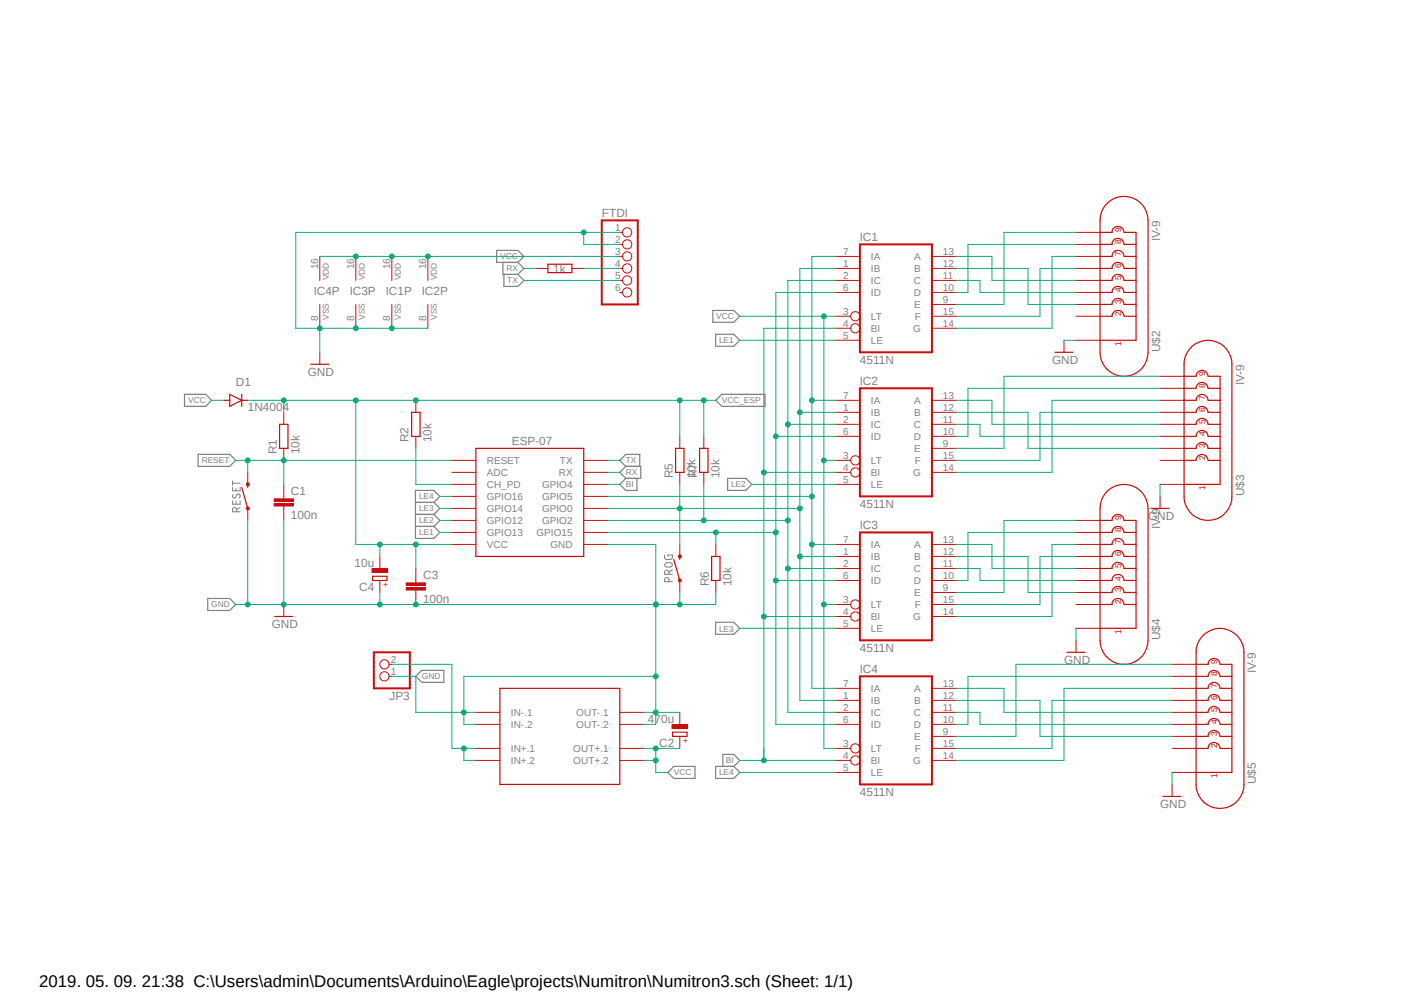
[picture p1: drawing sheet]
<svg xmlns="http://www.w3.org/2000/svg" width="297mm" height="210mm" viewBox="0 0 297 210" stroke-linecap="round" stroke-linejoin="round" font-family="sans-serif">
<path d="M38.8 41.4l227.6 130.2M266.4 41.4l-227.6 130.2" fill="none" stroke="#fff" stroke-width=".21"/>
<g fill="none" stroke="#808080" stroke-width=".21">
<path d="M49.2 101.7v.9M49.2 103.1v.7h1.6v-.7M49.2 105.9v.7h1.6v-.7M49.2 102.2h1.6M49.3 104.6l-.1 .6a.38 .38 0 0 0 .7 0l.2-.6a.37 .37 0 0 1 .4-.1 .37 .37 0 0 1 .3 .4l-.2 .5M49.9 103.3v.5M49.9 106.1v.5M50.1 108.2l-.1-.6a.46 .46 0 0 0-.5-.2 .46 .46 0 0 0-.3 .4v.4h1.6M50.8 107.4l-.7 .3M140.6 117.4v.7l.4 .2 1-.1 .2-.3v-.5h-.9v.3M140.7 119.3l.4-.3h.7a.47 .47 0 0 1 .4 .5 .47 .47 0 0 1-.4 .4h-.7a.47 .47 0 0 1-.4-.6zM141.5 123v-.4a.47 .47 0 0 0-.4-.5 .47 .47 0 0 0-.5 .5v.4h1.6"/>
<path d="M141.5 121.5v-.5a.47 .47 0 0 0-.4-.4 .47 .47 0 0 0-.5 .4v.5h1.6M142.2 120.6l-.7 .3"/>
</g>
<g fill="none" stroke="#808080" stroke-width=".25">
<path d="M105.1 53h4.5l1.2 1.2-1.2 1.3h-4.5zM106.4 55.5v2.5h3.2M106.6 58v2.6h3l1.2-1.3-1.2-1.3M109.6 55.5l1.2 1.3-1.2 1.2M150.8 65.7h4.4l1.3 1.2-1.3 1.3h-4.4zM151.4 70.7h3.8l1.3 1.3-1.3 1.2h-3.8zM39 83.4h4.5l1.3 1.3-1.3 1.2h-4.5zM41.9 96.1h6.7l1.3 1.3-1.3 1.2h-6.7zM132.4 98.6l-1.3-1.2 1.3-1.3h2.9v2.5M132.4 98.6h3.2v2.6h-3.2M132.4 98.6l-1.3 1.3 1.3 1.3M151.4 84.7l1.3-1.3h9.1v2.5h-9.1z"/>
<path d="M87.9 111.3h3.9M87.9 108.8h3.9M87.9 106.3h3.9M91.8 106.3l1.2-1.3-1.2-1.3h-3.9v10.2h3.9l1.2-1.3-1.2-1.3M91.8 108.8l1.2 1.3-1.2 1.2M91.8 106.3l1.2 1.2-1.2 1.3M132.4 101.2l-1.3 1.2 1.3 1.3h2.3v-2.5M153.9 101.2h3.9l1.2 1.2-1.2 1.3h-3.9zM43.9 126.6h4.7l1.3 1.2-1.3 1.3h-4.7zM151.4 131.6h3.8l1.3 1.3-1.3 1.3h-3.8zM88 143l1.2-1.2h4.7v2.5h-4.7zM142.5 162.1h4.5v2.5h-4.5l-1.2-1.2z"/>
<path d="M151.4 162.1h3.8l1.3 1.3-1.3 1.2h-3.8zM152.9 162.1v-2.5h2.3l1.3 1.2-1.3 1.3"/>
</g>
<path d="M181.9 51.7h15.2v22.8h-15.2zM181.9 82.1h15.2v22.9h-15.2zM181.9 112.6h15.2v22.8h-15.2zM79.1 138h7.6v7.6h-7.6zM181.9 143h15.2v22.9h-15.2z" fill="none" stroke="#c90d0c" stroke-width=".42"/>
<g fill="none" stroke="#c90d0c" stroke-width=".21">
<path d="M176.8 56.8h5.1M176.8 59.3h5.1M176.8 54.2h5.1M197.1 56.8h5.1M197.1 59.3h5.1M197.1 54.2h5.1M227.6 56.8h5.1M227.6 59.3h5.1M227.6 54.2h5.1M227.6 51.7h5.1M227.6 49.1h5.1M176.8 66.9h3.1"/>
<path d="M176.8 69.4h3.1M176.8 72h5.1M176.8 61.8h5.1M197.1 66.9h5.1M197.1 69.4h5.1M197.1 61.8h5.1M197.1 64.4h5.1M225.1 72v2.5M227.6 66.9h5.1M227.6 72h5.1M227.6 61.8h5.1M227.6 64.4h5.1"/>
<path d="M245.4 79.6h5.1M60 87.2v2.5M60 94.8v2.6M88 84.7v2.5M88 92.3v2.5M95.6 97.4h5.1M95.6 99.9h5.1M123.5 97.4h5.1M123.5 99.9h5.1M176.8 87.2h5.1M176.8 89.7h5.1M176.8 97.4h3.1"/>
<path d="M176.8 99.9h3.1M176.8 92.3h5.1M176.8 84.7h5.1M197.1 87.2h5.1M197.1 89.7h5.1M197.1 97.4h5.1M197.1 99.9h5.1M197.1 92.3h5.1M197.1 84.7h5.1M197.1 94.8h5.1M245.4 87.2h5.1M245.4 89.7h5.1"/>
<path d="M245.4 97.4h5.1M245.4 92.3h5.1M245.4 84.7h5.1M245.4 94.8h5.1M245.4 82.1h5.1M60 105v.5M60 107v.5M95.6 102.4h5.1M95.6 115.1h5.1M95.6 112.6h5.1M95.6 110.1h5.1M95.6 105h5.1"/>
<path d="M95.6 107.5h5.1M123.5 102.4h5.1M123.5 115.1h5.1M123.5 112.6h5.1M123.5 110.1h5.1M123.5 105h5.1M123.5 107.5h5.1M176.8 102.4h5.1M176.8 117.7h5.1M176.8 115.1h5.1M197.1 117.7h5.1M197.1 115.1h5.1"/>
<path d="M227.6 117.7h5.1M227.6 115.1h5.1M227.6 112.6h5.1M227.6 110.1h5.1M245.4 102.4h5.1M245.4 105v2.5M176.8 120.2h5.1M176.8 127.8h3.1M176.8 130.4h3.1M176.8 132.9h5.1M176.8 122.8h5.1M197.1 120.2h5.1"/>
<path d="M197.1 127.8h5.1M197.1 130.4h5.1M197.1 122.8h5.1M197.1 125.3h5.1M227.6 120.2h5.1M227.6 127.8h5.1M227.6 132.9h5.1M227.6 122.8h5.1M227.6 125.3h5.1M227.6 135.4v2.6M82.3 143h.6M82.3 140.5h.6"/>
<path d="M100.7 150.7h5M100.7 158.3h5M100.7 153.2h5M131.1 150.7h5.1M131.1 158.3h5.1M131.1 153.2h5.1M176.8 148.1h5.1M176.8 150.7h5.1M176.8 158.3h3.1M176.8 153.2h5.1M176.8 145.6h5.1M197.1 148.1h5.1"/>
<path d="M197.1 150.7h5.1M197.1 158.3h5.1M197.1 153.2h5.1M197.1 145.6h5.1M197.1 155.7h5.1M247.9 148.1h5.1M247.9 150.7h5.1M247.9 158.3h5.1M247.9 153.2h5.1M247.9 145.6h5.1M247.9 155.7h5.1M247.9 143h5.1"/>
<path d="M247.9 140.5h5.1M100.7 160.8h5M131.1 160.8h5.1M176.8 160.8h3.1M176.8 163.4h5.1M197.1 160.8h5.1M247.9 163.4h5.1M247.9 165.9v2.5"/>
<circle cx="180.9" cy="66.9" r=".98"/>
<circle cx="180.9" cy="69.4" r=".98"/>
<circle cx="180.9" cy="99.9" r=".98"/>
<circle cx="180.9" cy="97.4" r=".98"/>
<circle cx="180.9" cy="127.8" r=".98"/>
<circle cx="180.9" cy="130.4" r=".98"/>
<circle cx="81.3" cy="143" r=".98"/>
<circle cx="81.3" cy="140.5" r=".98"/>
<circle cx="180.9" cy="158.3" r=".98"/>
<circle cx="180.9" cy="160.8" r=".98"/>
</g>
<g fill="none" stroke="#c90d0c" stroke-width=".25">
<path d="M232.7 49.1h2.5a1.27 1.27 0 0 1 1.3-1.2 1.27 1.27 0 0 1 1.3 1.2h2.5v22.9h-7.6M232.7 51.7h2.5a1.27 1.27 0 0 1 1.3-1.3 1.27 1.27 0 0 1 1.3 1.3h2.5M232.7 54.2h2.5a1.27 1.27 0 0 1 1.3-1.2 1.27 1.27 0 0 1 1.3 1.2h2.5M232.7 56.8h2.5a1.27 1.27 0 0 1 1.3-1.3 1.27 1.27 0 0 1 1.3 1.3h2.5M232.7 59.3h2.5a1.27 1.27 0 0 1 1.3-1.3 1.27 1.27 0 0 1 1.3 1.3h2.5M234.5 42.7a5.1 5.1 0 0 1 5.4-.7 5.1 5.1 0 0 1 3 4.6v27.9a5.1 5.1 0 0 1-5.1 5.1 5.1 5.1 0 0 1-5.1-5.1v-27.9a5 5 0 0 1 1.8-3.9zM223.2 74.5h3.8M232.7 61.8h2.5a1.27 1.27 0 0 1 1.3-1.2 1.27 1.27 0 0 1 1.3 1.2h2.5M232.7 64.4h2.5a1.27 1.27 0 0 1 1.3-1.3 1.27 1.27 0 0 1 1.3 1.3h2.5M232.7 66.9h2.5a1.27 1.27 0 0 1 1.3-1.2 1.27 1.27 0 0 1 1.3 1.2h2.5M250.5 79.6h2.5a1.27 1.27 0 0 1 1.3-1.3 1.27 1.27 0 0 1 1.3 1.3h2.5v22.8h-7.6M252.3 73.2a5.1 5.1 0 0 1 5.4-.7 5.1 5.1 0 0 1 2.9 4.5v28a5.1 5.1 0 0 1-5.1 5.1 5.1 5.1 0 0 1-5-5.1v-28a5.1 5.1 0 0 1 1.8-3.8z"/>
<path d="M59.1 89.7h1.8v5.1h-1.8zM87.1 87.2h1.8v5.1h-1.8zM100.7 94.8h22.8v22.9h-22.8zM250.5 82.1h2.5a1.27 1.27 0 0 1 1.3-1.2 1.27 1.27 0 0 1 1.3 1.2h2.5M250.5 84.7h2.5a1.27 1.27 0 0 1 1.3-1.3 1.27 1.27 0 0 1 1.3 1.3h2.5M250.5 87.2h2.5a1.27 1.27 0 0 1 1.3-1.3 1.27 1.27 0 0 1 1.3 1.3h2.5M250.5 89.7h2.5a1.27 1.27 0 0 1 1.3-1.2 1.27 1.27 0 0 1 1.3 1.2h2.5M250.5 92.3h2.5a1.27 1.27 0 0 1 1.3-1.3 1.27 1.27 0 0 1 1.3 1.3h2.5M250.5 94.8h2.5a1.27 1.27 0 0 1 1.3-1.2 1.27 1.27 0 0 1 1.3 1.2h2.5M250.5 97.4h2.5a1.27 1.27 0 0 1 1.3-1.3 1.27 1.27 0 0 1 1.3 1.3h2.5M232.7 110.1h2.5a1.27 1.27 0 0 1 1.3-1.3 1.27 1.27 0 0 1 1.3 1.3h2.5v22.8h-7.6M232.7 112.6h2.5a1.27 1.27 0 0 1 1.3-1.3 1.27 1.27 0 0 1 1.3 1.3h2.5"/>
<path d="M232.7 115.1h2.5a1.27 1.27 0 0 1 1.3-1.2 1.27 1.27 0 0 1 1.3 1.2h2.5M232.7 117.7h2.5a1.27 1.27 0 0 1 1.3-1.3 1.27 1.27 0 0 1 1.3 1.3h2.5M234.5 103.6a5.1 5.1 0 0 1 5.4-.7 5.1 5.1 0 0 1 3 4.6v27.9a5.1 5.1 0 0 1-5.1 5.1 5.1 5.1 0 0 1-5.1-5.1v-27.9a5 5 0 0 1 1.8-3.9zM243.5 107.5h3.8M225.7 138h3.8M232.7 120.2h2.5a1.27 1.27 0 0 1 1.3-1.2 1.27 1.27 0 0 1 1.3 1.2h2.5M232.7 122.8h2.5a1.27 1.27 0 0 1 1.3-1.3 1.27 1.27 0 0 1 1.3 1.3h2.5M232.7 125.3h2.5a1.27 1.27 0 0 1 1.3-1.3 1.27 1.27 0 0 1 1.3 1.3h2.5M232.7 127.8h2.5a1.27 1.27 0 0 1 1.3-1.2 1.27 1.27 0 0 1 1.3 1.2h2.5M254.8 134.1a5.1 5.1 0 0 1 5.4-.7 5.1 5.1 0 0 1 2.9 4.6v27.9a5.1 5.1 0 0 1-5 5.1 5.1 5.1 0 0 1-5.1-5.1v-27.9a5 5 0 0 1 1.8-3.9zM105.7 145.6h25.4v20.3h-25.4zM253 140.5h2.6a1.27 1.27 0 0 1 1.2-1.3 1.27 1.27 0 0 1 1.3 1.3h2.5v22.9h-7.6"/>
<path d="M253 143h2.6a1.27 1.27 0 0 1 1.2-1.2 1.27 1.27 0 0 1 1.3 1.2h2.5M253 145.6h2.6a1.27 1.27 0 0 1 1.2-1.3 1.27 1.27 0 0 1 1.3 1.3h2.5M253 148.1h2.6a1.27 1.27 0 0 1 1.2-1.2 1.27 1.27 0 0 1 1.3 1.2h2.5M253 150.7h2.6a1.27 1.27 0 0 1 1.2-1.3 1.27 1.27 0 0 1 1.3 1.3h2.5M253 153.2h2.6a1.27 1.27 0 0 1 1.2-1.3 1.27 1.27 0 0 1 1.3 1.3h2.5M253 155.7h2.6a1.27 1.27 0 0 1 1.2-1.2 1.27 1.27 0 0 1 1.3 1.2h2.5M253 158.3h2.6a1.27 1.27 0 0 1 1.2-1.3 1.27 1.27 0 0 1 1.3 1.3h2.5M246 168.4h3.9"/>
</g>
<path d="M58 106.5h4.1v.5h-4.1z" fill-rule="evenodd" fill="#c90d0c"/>
<path d="M58 106.5h4.1v.5h-4.1z" fill="none" stroke="#c90d0c" stroke-width=".21"/>
<path d="M58 105.5h4.1v.5h-4.1z" fill-rule="evenodd" fill="#c90d0c"/>
<path d="M58 105.5h4.1v.5h-4.1zM60 102.4v2.6M60 107.5v2.6" fill="none" stroke="#c90d0c" stroke-width=".21"/>
<path d="M51.1 103.1l1.3 4.4M52.4 102.4v.7" fill="none" stroke="#c90d0c" stroke-width=".25"/>
<path d="M52.2 107.3h.5v.4l-.3 .2-.2-.2-.1-.2z" fill-rule="evenodd" fill="#c90d0c"/>
<path d="M52.2 107.3h.5v.4l-.3 .2-.2-.2-.1-.2z" fill="none" stroke="#c90d0c" stroke-width=".21"/>
<path d="M52.2 102.2h.5v.5l-.3 .1-.2-.1-.1-.3z" fill-rule="evenodd" fill="#c90d0c"/>
<g fill="none" stroke="#c90d0c" stroke-width=".21">
<path d="M113.4 56.8h2.5M121 56.8h2.5M131.1 49.1h.6M131.1 51.7h.6M131.1 54.2h.6M131.1 56.8h.6M131.1 59.3h.6M67.6 74.5v2.5M131.1 61.8h.6M52.4 99.9v2.5M143.8 92.3v2.5M143.8 99.9v2.5"/>
<path d="M52.2 102.2h.5v.5l-.3 .1-.2-.1-.1-.3zM52.4 107.5v2.6"/>
<circle cx="132.7" cy="59.3" r=".98"/>
<circle cx="132.7" cy="54.2" r=".98"/>
<circle cx="132.7" cy="51.7" r=".98"/>
<circle cx="132.7" cy="49.1" r=".98"/>
<circle cx="132.7" cy="56.8" r=".98"/>
<circle cx="132.7" cy="61.8" r=".98"/>
</g>
<path d="M127.3 46.6h7.6v17.8h-7.6z" fill="none" stroke="#c90d0c" stroke-width=".42"/>
<path d="M115.9 55.9h5.1v1.8h-5.1zM65.7 77h3.9M142.9 94.8h1.8v5.1h-1.8zM142.5 118.3l1.3 4.5M143.8 117.7v.6" fill="none" stroke="#c90d0c" stroke-width=".25"/>
<path d="M143.6 122.5h.5v.5h-.5z" fill-rule="evenodd" fill="#c90d0c"/>
<path d="M143.6 122.5h.5v.5h-.5z" fill="none" stroke="#c90d0c" stroke-width=".21"/>
<path d="M143.6 117.4h.5v.5h-.5z" fill-rule="evenodd" fill="#c90d0c"/>
<path d="M148.9 92.3v2.5M148.9 99.9v2.5M143.6 117.4h.5v.5h-.5zM143.8 115.1v2.6M151.4 115.1v2.6M143.8 122.8v2.5M151.4 122.8v2.5" fill="none" stroke="#c90d0c" stroke-width=".21"/>
<path d="M148 94.8h1.8v5.1h-1.8zM150.5 117.7h1.8v5.1h-1.8zM142.3 154.9h3v.8h-3z" fill="none" stroke="#c90d0c" stroke-width=".25"/>
<path d="M142.2 153.2h3.3v.9h-3.3z" fill-rule="evenodd" fill="#c90d0c"/>
<path d="M60 127.8v2.6M88 122.8v.5M88 124.8v.5M142.2 153.2h3.3v.9h-3.3zM143.8 150.7v2.5M143.8 155.7v2.6" fill="none" stroke="#c90d0c" stroke-width=".21"/>
<path d="M47.3 84.7h1.3M48.6 83.4l2.5 1.3-2.5 1.2zM51.1 83.4v2.5M51.1 84.7h1.3M58.1 130.4h3.8" fill="none" stroke="#c90d0c" stroke-width=".25"/>
<path d="M85.9 124.3h4.1v.5h-4.1z" fill-rule="evenodd" fill="#c90d0c"/>
<path d="M85.9 124.3h4.1v.5h-4.1z" fill="none" stroke="#c90d0c" stroke-width=".21"/>
<path d="M85.9 123.3h4.1v.5h-4.1z" fill-rule="evenodd" fill="#c90d0c"/>
<path d="M67.6 54.2v5.1M75.3 54.2v5.1M82.9 54.2v5.1M90.5 54.2v5.1M67.6 64.4v5M75.3 64.4v5M82.9 64.4v5M90.5 64.4v5M85.9 123.3h4.1v.5h-4.1zM88 120.2v2.6M88 125.3v2.5" fill="none" stroke="#c90d0c" stroke-width=".21"/>
<path d="M78.8 121.9h3.1v.9h-3.1z" fill="none" stroke="#c90d0c" stroke-width=".25"/>
<path d="M78.7 120.2h3.3v.9h-3.3z" fill-rule="evenodd" fill="#c90d0c"/>
<path d="M80.3 117.7v2.5M78.7 120.2h3.3v.9h-3.3zM80.3 122.8v2.5" fill="none" stroke="#c90d0c" stroke-width=".21"/>
<path d="M171.7 54.2v60.9h5.1M171.7 84.7h5.1" fill="none" stroke="#0dab76" stroke-width=".21"/>
<circle cx="171.7" cy="84.7" r=".51" fill="#0dab76"/>
<g fill="none" stroke="#0dab76" stroke-width=".21">
<path d="M171.7 54.2h5.1M171.7 115.1v30.5"/>
<circle cx="171.7" cy="84.7" r=".51"/>
</g>
<circle cx="171.7" cy="115.1" r=".51" fill="#0dab76"/>
<g fill="none" stroke="#0dab76" stroke-width=".21">
<path d="M128.6 105h43.1M171.7 145.6h5.1"/>
<circle cx="171.7" cy="115.1" r=".51"/>
</g>
<circle cx="171.7" cy="105" r=".51" fill="#0dab76"/>
<g fill="none" stroke="#0dab76" stroke-width=".21">
<path d="M169.2 107.5v40.6h7.6M169.2 117.7h7.6"/>
<circle cx="171.7" cy="105" r=".51"/>
</g>
<circle cx="169.2" cy="117.7" r=".51" fill="#0dab76"/>
<g fill="none" stroke="#0dab76" stroke-width=".21">
<path d="M169.2 56.8v50.7M169.2 87.2h7.6"/>
<circle cx="169.2" cy="117.7" r=".51"/>
</g>
<circle cx="169.2" cy="87.2" r=".51" fill="#0dab76"/>
<g fill="none" stroke="#0dab76" stroke-width=".21">
<path d="M169.2 56.8h7.6M128.6 107.5h15.2"/>
<circle cx="169.2" cy="87.2" r=".51"/>
</g>
<circle cx="169.2" cy="107.5" r=".51" fill="#0dab76"/>
<g fill="none" stroke="#0dab76" stroke-width=".21">
<path d="M143.8 102.4v5.1h25.4"/>
<circle cx="169.2" cy="107.5" r=".51"/>
</g>
<circle cx="143.8" cy="107.5" r=".51" fill="#0dab76"/>
<g fill="none" stroke="#0dab76" stroke-width=".21">
<path d="M143.8 107.5v7.6M166.7 110.1v40.6h10.1M166.7 120.2h10.1"/>
<circle cx="143.8" cy="107.5" r=".51"/>
</g>
<circle cx="166.7" cy="120.2" r=".51" fill="#0dab76"/>
<g fill="none" stroke="#0dab76" stroke-width=".21">
<path d="M166.7 59.3v50.8M166.7 89.7h10.1"/>
<circle cx="166.7" cy="120.2" r=".51"/>
</g>
<circle cx="166.7" cy="89.7" r=".51" fill="#0dab76"/>
<g fill="none" stroke="#0dab76" stroke-width=".21">
<path d="M166.7 59.3h10.1M128.6 110.1h20.3"/>
<circle cx="166.7" cy="89.7" r=".51"/>
</g>
<circle cx="166.7" cy="110.1" r=".51" fill="#0dab76"/>
<g fill="none" stroke="#0dab76" stroke-width=".21">
<path d="M148.9 102.4v7.7h17.8"/>
<circle cx="166.7" cy="110.1" r=".51"/>
</g>
<circle cx="148.9" cy="110.1" r=".51" fill="#0dab76"/>
<g fill="none" stroke="#0dab76" stroke-width=".21">
<path d="M164.1 112.6v40.6h12.7M164.1 122.8h12.7"/>
<circle cx="148.9" cy="110.1" r=".51"/>
</g>
<circle cx="164.1" cy="122.8" r=".51" fill="#0dab76"/>
<g fill="none" stroke="#0dab76" stroke-width=".21">
<path d="M176.8 61.8h-12.7v50.8M164.1 92.3h12.7"/>
<circle cx="164.1" cy="122.8" r=".51"/>
</g>
<circle cx="164.1" cy="92.3" r=".51" fill="#0dab76"/>
<g fill="none" stroke="#0dab76" stroke-width=".21">
<path d="M128.6 112.6h22.8"/>
<circle cx="164.1" cy="92.3" r=".51"/>
</g>
<circle cx="164.1" cy="112.6" r=".51" fill="#0dab76"/>
<g fill="none" stroke="#0dab76" stroke-width=".21">
<path d="M164.1 112.6h-12.7v2.5"/>
<circle cx="164.1" cy="112.6" r=".51"/>
</g>
<circle cx="151.4" cy="112.6" r=".51" fill="#0dab76"/>
<g fill="none" stroke="#0dab76" stroke-width=".21">
<path d="M156.5 72h20.3M176.8 69.4h-15.2v91.4h15.2M161.6 99.9h15.2M93 112.6h2.6M93 110.1h2.6M93 107.5h2.6M93 105h2.6M159 102.4h17.8M156.5 132.9h20.3M156.5 163.4h20.3"/>
<circle cx="151.4" cy="112.6" r=".51"/>
</g>
<circle cx="161.6" cy="99.9" r=".51" fill="#0dab76"/>
<g fill="none" stroke="#0dab76" stroke-width=".21">
<path d="M161.6 130.4h15.2"/>
<circle cx="161.6" cy="99.9" r=".51"/>
</g>
<circle cx="161.6" cy="130.4" r=".51" fill="#0dab76"/>
<g fill="none" stroke="#0dab76" stroke-width=".21">
<path d="M161.6 158.3v2.5h-5.1"/>
<circle cx="161.6" cy="130.4" r=".51"/>
</g>
<circle cx="161.6" cy="160.8" r=".51" fill="#0dab76"/>
<g fill="none" stroke="#0dab76" stroke-width=".21">
<path d="M128.6 102.4h2.5M136.2 158.3h2.5v5.1M136.2 160.8h2.5"/>
<circle cx="161.6" cy="160.8" r=".51"/>
</g>
<circle cx="138.7" cy="160.8" r=".51" fill="#0dab76"/>
<g fill="none" stroke="#0dab76" stroke-width=".21">
<path d="M138.7 158.3h5.1M138.7 163.4h2.6"/>
<circle cx="138.7" cy="160.8" r=".51"/>
</g>
<circle cx="138.7" cy="158.3" r=".51" fill="#0dab76"/>
<g fill="none" stroke="#0dab76" stroke-width=".21">
<path d="M75.3 54.2h15.2"/>
<circle cx="138.7" cy="158.3" r=".51"/>
</g>
<circle cx="82.9" cy="54.2" r=".51" fill="#0dab76"/>
<g fill="none" stroke="#0dab76" stroke-width=".21">
<path d="M67.6 54.2h7.7"/>
<circle cx="82.9" cy="54.2" r=".51"/>
</g>
<circle cx="75.3" cy="54.2" r=".51" fill="#0dab76"/>
<g fill="none" stroke="#0dab76" stroke-width=".21">
<path d="M90.5 54.2h40.6"/>
<circle cx="75.3" cy="54.2" r=".51"/>
</g>
<circle cx="90.5" cy="54.2" r=".51" fill="#0dab76"/>
<g fill="none" stroke="#0dab76" stroke-width=".21">
<path d="M176.8 66.9h-2.5v91.4h2.5M44.8 84.7h2.5M174.3 127.8h2.5"/>
<circle cx="90.5" cy="54.2" r=".51"/>
</g>
<circle cx="174.3" cy="127.8" r=".51" fill="#0dab76"/>
<g fill="none" stroke="#0dab76" stroke-width=".21">
<path d="M174.3 97.4h2.5"/>
<circle cx="174.3" cy="127.8" r=".51"/>
</g>
<circle cx="174.3" cy="97.4" r=".51" fill="#0dab76"/>
<g fill="none" stroke="#0dab76" stroke-width=".21">
<path d="M156.5 66.9h17.8"/>
<circle cx="174.3" cy="97.4" r=".51"/>
</g>
<circle cx="174.3" cy="66.9" r=".51" fill="#0dab76"/>
<g fill="none" stroke="#0dab76" stroke-width=".21">
<path d="M225.1 72h2.5M138.7 115.1v12.7M245.4 102.4v2.6M227.6 132.9v2.5M136.2 150.7h2.5M138.7 143v10.2h-2.5M247.9 163.4v2.5"/>
<circle cx="174.3" cy="66.9" r=".51"/>
</g>
<circle cx="138.7" cy="150.7" r=".51" fill="#0dab76"/>
<g fill="none" stroke="#0dab76" stroke-width=".21">
<path d="M138.7 127.8v15.2"/>
<circle cx="138.7" cy="150.7" r=".51"/>
</g>
<circle cx="138.7" cy="127.8" r=".51" fill="#0dab76"/>
<g fill="none" stroke="#0dab76" stroke-width=".21">
<path d="M52.4 110.1v17.7M60 110.1v17.7M128.6 115.1h10.1M49.9 127.8h88.8"/>
<circle cx="138.7" cy="127.8" r=".51"/>
</g>
<circle cx="60" cy="127.8" r=".51" fill="#0dab76"/>
<g fill="none" stroke="#0dab76" stroke-width=".21">
<path d="M143.8 125.3v2.5h-5.1"/>
<circle cx="60" cy="127.8" r=".51"/>
</g>
<circle cx="138.7" cy="127.8" r=".51" fill="#0dab76"/>
<g fill="none" stroke="#0dab76" stroke-width=".21">
<path d="M143.8 127.8h7.6"/>
<circle cx="138.7" cy="127.8" r=".51"/>
</g>
<circle cx="143.8" cy="127.8" r=".51" fill="#0dab76"/>
<g fill="none" stroke="#0dab76" stroke-width=".21">
<path d="M151.4 125.3v2.5"/>
<circle cx="143.8" cy="127.8" r=".51"/>
</g>
<circle cx="52.4" cy="127.8" r=".51" fill="#0dab76"/>
<g fill="none" stroke="#0dab76" stroke-width=".21">
<path d="M82.9 143h5.1v7.7h12.7M98.1 150.7v2.5h2.6"/>
<circle cx="52.4" cy="127.8" r=".51"/>
</g>
<circle cx="98.1" cy="150.7" r=".51" fill="#0dab76"/>
<g fill="none" stroke="#0dab76" stroke-width=".21">
<path d="M138.7 143h-40.6v7.7"/>
<circle cx="98.1" cy="150.7" r=".51"/>
</g>
<circle cx="138.7" cy="143" r=".51" fill="#0dab76"/>
<g fill="none" stroke="#0dab76" stroke-width=".21">
<path d="M138.7 150.7h5.1"/>
<circle cx="138.7" cy="143" r=".51"/>
</g>
<circle cx="88" cy="127.8" r=".51" fill="#0dab76"/>
<g fill="none" stroke="#0dab76" stroke-width=".21">
<path d="M80.3 125.3v2.5"/>
<circle cx="88" cy="127.8" r=".51"/>
</g>
<circle cx="80.3" cy="127.8" r=".51" fill="#0dab76"/>
<g fill="none" stroke="#0dab76" stroke-width=".21">
<path d="M131.1 49.1h-7.6v2.6h7.6"/>
<circle cx="80.3" cy="127.8" r=".51"/>
</g>
<circle cx="123.5" cy="49.1" r=".51" fill="#0dab76"/>
<g fill="none" stroke="#0dab76" stroke-width=".21">
<path d="M62.6 49.1h60.9M67.6 69.4h15.3"/>
<circle cx="123.5" cy="49.1" r=".51"/>
</g>
<circle cx="75.3" cy="69.4" r=".51" fill="#0dab76"/>
<g fill="none" stroke="#0dab76" stroke-width=".21">
<path d="M82.9 69.4h7.6"/>
<circle cx="75.3" cy="69.4" r=".51"/>
</g>
<circle cx="82.9" cy="69.4" r=".51" fill="#0dab76"/>
<g fill="none" stroke="#0dab76" stroke-width=".21">
<path d="M62.6 69.4h5"/>
<circle cx="82.9" cy="69.4" r=".51"/>
</g>
<circle cx="67.6" cy="69.4" r=".51" fill="#0dab76"/>
<g fill="none" stroke="#0dab76" stroke-width=".21">
<path d="M62.6 49.1v20.3M202.2 59.3h5.1v2.5h20.3M202.2 54.2h7.6v5.1h17.8M202.2 56.8h15.3v7.6h10.1M227.6 54.2h-5.1v15.2h-20.3M227.6 56.8h-7.6v10.1h-17.8M227.6 49.1h-15.2v15.3h-10.2M227.6 51.7h-22.8v10.1h-2.6M67.6 69.4v5.1M245.4 79.6h-33v15.2h-10.2M202.2 84.7h7.6v5h35.6M202.2 87.2h15.3v7.6h27.9"/>
<path d="M202.2 89.7h5.1v2.6h38.1M245.4 82.1h-40.6v10.2h-2.6M245.4 87.2h-25.4v10.2h-17.8M245.4 84.7h-22.9v15.2h-20.3M202.2 115.1h7.6v5.1h17.8M202.2 117.7h15.3v7.6h10.1M227.6 112.6h-22.8v10.2h-2.6M227.6 110.1h-15.2v15.2h-10.2M227.6 117.7h-7.6v10.1h-17.8M227.6 115.1h-5.1v15.3h-20.3M202.2 120.2h5.1v2.6h20.3M95.6 158.3h5.1"/>
<path d="M98.1 158.3v2.5h2.6M202.2 150.7h5.1v2.5h40.6M202.2 145.6h10.2v5.1h35.5M202.2 148.1h17.8v7.6h27.9M247.9 143h-43.1v10.2h-2.6M247.9 148.1h-25.4v10.2h-20.3M247.9 145.6h-22.8v15.2h-22.9M247.9 140.5h-33v15.2h-12.7"/>
<circle cx="67.6" cy="69.4" r=".51"/>
</g>
<circle cx="98.1" cy="158.3" r=".51" fill="#0dab76"/>
<g fill="none" stroke="#0dab76" stroke-width=".21">
<path d="M110.8 59.3h20.3M110.8 56.8h2.6M52.4 97.4h43.2M128.6 97.4h2.5M128.6 99.9h2.5M82.9 140.5h12.7v17.8"/>
<circle cx="98.1" cy="158.3" r=".51"/>
</g>
<circle cx="60" cy="97.4" r=".51" fill="#0dab76"/>
<g fill="none" stroke="#0dab76" stroke-width=".21">
<path d="M49.9 97.4h2.5v2.5M60 97.4v5"/>
<circle cx="60" cy="97.4" r=".51"/>
</g>
<circle cx="52.4" cy="97.4" r=".51" fill="#0dab76"/>
<g fill="none" stroke="#0dab76" stroke-width=".21">
<path d="M123.5 56.8h7.6M88 94.8v7.6h7.6M148.9 84.7h2.5"/>
<circle cx="52.4" cy="97.4" r=".51"/>
</g>
<circle cx="88" cy="84.7" r=".51" fill="#0dab76"/>
<g fill="none" stroke="#0dab76" stroke-width=".21">
<path d="M143.8 84.7v7.6M148.9 84.7h-88.9v2.5"/>
<circle cx="88" cy="84.7" r=".51"/>
</g>
<circle cx="143.8" cy="84.7" r=".51" fill="#0dab76"/>
<g fill="none" stroke="#0dab76" stroke-width=".21">
<path d="M148.9 84.7v7.6"/>
<circle cx="143.8" cy="84.7" r=".51"/>
</g>
<circle cx="148.9" cy="84.7" r=".51" fill="#0dab76"/>
<g fill="none" stroke="#0dab76" stroke-width=".21">
<path d="M52.4 84.7h7.6"/>
<circle cx="148.9" cy="84.7" r=".51"/>
</g>
<circle cx="60" cy="84.7" r=".51" fill="#0dab76"/>
<g fill="none" stroke="#0dab76" stroke-width=".21">
<path d="M80.3 115.1h15.3M88 115.1v5.1"/>
<circle cx="60" cy="84.7" r=".51"/>
</g>
<circle cx="88" cy="115.1" r=".51" fill="#0dab76"/>
<g fill="none" stroke="#0dab76" stroke-width=".21">
<path d="M75.3 84.7v30.4h5"/>
<circle cx="88" cy="115.1" r=".51"/>
</g>
<circle cx="75.3" cy="84.7" r=".51" fill="#0dab76"/>
<g fill="none" stroke="#0dab76" stroke-width=".21">
<path d="M80.3 115.1v2.6"/>
<circle cx="75.3" cy="84.7" r=".51"/>
</g>
<circle cx="80.3" cy="115.1" r=".51" fill="#0dab76"/>
<circle cx="80.3" cy="115.1" r=".51" fill="none" stroke="#0dab76" stroke-width=".21"/>
<text font-size="3.6" x="8.3" y="208.7">2019. 05. 09. 21:38 C:\Users\admin\Documents\Arduino\Eagle\projects\Numitron\Numitron3.sch (Sheet: 1/1)</text>
<g font-size="2.5" fill="#808080">
<text x="127.3" y="46">FTDI</text>
<text x="181.9" y="51.1">IC1</text>
<text x="245.4" y="51" transform="rotate(-90 245.4 51)">IV-9</text>
<text x="117.1" y="57.8">1k</text>
<text x="66.4" y="62.5">IC4P</text>
<text x="74" y="62.5">IC3P</text>
<text x="81.6" y="62.5">IC1P</text>
<text x="89.2" y="62.5">IC2P</text>
<text x="181.9" y="77">4511N</text>
<text x="222.5" y="77">GND</text>
<text x="245.4" y="74.5" transform="rotate(-90 245.4 74.5)">U$2</text>
<text x="49.9" y="81.7">D1</text>
<text x="65.1" y="79.6">GND</text>
<text x="181.9" y="81.5">IC2</text>
<text x="263.2" y="81.5" transform="rotate(-90 263.2 81.5)">IV-9</text>
<text x="52.4" y="87">1N4004</text>
<text x="86.4" y="93.6" transform="rotate(-90 86.4 93.6)">R2</text>
<text x="91.3" y="93.6" transform="rotate(-90 91.3 93.6)">10k</text>
<text x="108.3" y="94.1">ESP-07</text>
<text x="58.5" y="96.1" transform="rotate(-90 58.5 96.1)">R1</text>
<text x="63.3" y="96.1" transform="rotate(-90 63.3 96.1)">10k</text>
<text x="142.3" y="101.2" transform="rotate(-90 142.3 101.2)">R5</text>
<text x="147.1" y="101.2" transform="rotate(-90 147.1 101.2)">10k</text>
<text x="147.4" y="101.2" transform="rotate(-90 147.4 101.2)">R7</text>
<text x="152.2" y="101.2" transform="rotate(-90 152.2 101.2)">10k</text>
<text x="61.6" y="104.6">C1</text>
<text x="181.9" y="107.5">4511N</text>
<text x="263.2" y="105" transform="rotate(-90 263.2 105)">U$3</text>
<text x="61.6" y="109.7">100n</text>
<text x="181.9" y="112">IC3</text>
<text x="242.9" y="110.1">GND</text>
<text x="245.4" y="111.9" transform="rotate(-90 245.4 111.9)">IV-9</text>
<text x="75" y="119.9">10u</text>
<text x="76" y="125">C4</text>
<text x="89.5" y="122.4">C3</text>
<text x="149.9" y="124" transform="rotate(-90 149.9 124)">R6</text>
<text x="154.7" y="124" transform="rotate(-90 154.7 124)">10k</text>
<text x="89.5" y="127.5">100n</text>
<text x="57.5" y="132.9">GND</text>
<text x="181.9" y="138">4511N</text>
<text x="245.4" y="135.4" transform="rotate(-90 245.4 135.4)">U$4</text>
<text x="181.9" y="142.4">IC4</text>
<text x="225.1" y="140.5">GND</text>
<text x="265.7" y="142.4" transform="rotate(-90 265.7 142.4)">IV-9</text>
<text x="82.4" y="148">JP3</text>
<text x="137.1" y="153">470u</text>
<text x="139.4" y="158">C2</text>
<text x="265.7" y="165.9" transform="rotate(-90 265.7 165.9)">U$5</text>
<text x="181.9" y="168.4">4511N</text>
<text x="245.4" y="171">GND</text>
</g>
<g font-size="2.1" fill="#808080">
<text x="130.1" y="48.8">1</text>
<text x="130.1" y="51.3">2</text>
<text x="130.1" y="53.8">3</text>
<text x="178.4" y="53.8">7</text>
<text x="199.5" y="53.8">13</text>
<text x="67.3" y="56.9" transform="rotate(-90 67.3 56.9)">16</text>
<text x="74.9" y="56.9" transform="rotate(-90 74.9 56.9)">16</text>
<text x="82.5" y="56.9" transform="rotate(-90 82.5 56.9)">16</text>
<text x="90.1" y="56.9" transform="rotate(-90 90.1 56.9)">16</text>
<text x="130.1" y="56.4">4</text>
<text x="130.1" y="58.9">5</text>
<text x="178.4" y="56.4">1</text>
<text x="178.4" y="58.9">2</text>
<text x="184.2" y="57.5">IB</text>
<text x="184.2" y="55">IA</text>
<text x="193.4" y="57.5">B</text>
<text x="193.4" y="55">A</text>
<text x="199.5" y="58.9">11</text>
<text x="199.5" y="56.4">12</text>
<text x="130.1" y="61.5">6</text>
<text x="178.4" y="61.5">6</text>
<text x="184.2" y="60.1">IC</text>
<text x="184.2" y="62.6">ID</text>
<text x="193.3" y="62.6">D</text>
<text x="193.3" y="60.1">C</text>
<text x="193.4" y="65.2">E</text>
<text x="199.5" y="64">9</text>
<text x="199.5" y="61.5">10</text>
<text x="67.3" y="67.9" transform="rotate(-90 67.3 67.9)">8</text>
<text x="74.9" y="67.9" transform="rotate(-90 74.9 67.9)">8</text>
<text x="82.5" y="67.9" transform="rotate(-90 82.5 67.9)">8</text>
<text x="90.1" y="67.9" transform="rotate(-90 90.1 67.9)">8</text>
<text x="178.4" y="66.5">3</text>
<text x="178.4" y="69.1">4</text>
<text x="178.4" y="71.6">5</text>
<text x="184.2" y="67.7">LT</text>
<text x="184.2" y="70.2">BI</text>
<text x="193.2" y="70.2">G</text>
<text x="193.5" y="67.7">F</text>
<text x="199.5" y="69.1">14</text>
<text x="199.5" y="66.5">15</text>
<text x="184.2" y="72.7">LE</text>
<text x="178.4" y="86.9">1</text>
<text x="178.4" y="89.4">2</text>
<text x="178.4" y="84.3">7</text>
<text x="184.2" y="88">IB</text>
<text x="184.2" y="85.4">IA</text>
<text x="193.4" y="88">B</text>
<text x="193.4" y="85.4">A</text>
<text x="199.5" y="89.4">11</text>
<text x="199.5" y="86.9">12</text>
<text x="199.5" y="84.3">13</text>
<text x="178.4" y="91.9">6</text>
<text x="184.2" y="90.5">IC</text>
<text x="184.2" y="93">ID</text>
<text x="193.3" y="93">D</text>
<text x="193.3" y="90.5">C</text>
<text x="193.4" y="95.6">E</text>
<text x="199.5" y="94.5">9</text>
<text x="199.5" y="91.9">10</text>
<text x="103" y="98.1">RESET</text>
<text x="103" y="100.7">ADC</text>
<text x="118.2" y="100.7">RX</text>
<text x="118.4" y="98.1">TX</text>
<text x="178.4" y="97">3</text>
<text x="178.4" y="99.6">4</text>
<text x="184.2" y="98.1">LT</text>
<text x="184.2" y="100.7">BI</text>
<text x="193.2" y="100.7">G</text>
<text x="193.5" y="98.1">F</text>
<text x="199.5" y="99.6">14</text>
<text x="199.5" y="97">15</text>
<text x="103" y="103.2">CH_PD</text>
<text x="103" y="105.7">GPIO16</text>
<text x="114.7" y="105.7">GPIO5</text>
<text x="114.7" y="103.2">GPIO4</text>
<text x="178.4" y="102.1">5</text>
<text x="184.2" y="103.2">LE</text>
<text x="103" y="108.3">GPIO14</text>
<text x="103" y="110.8">GPIO12</text>
<text x="103" y="113.4">GPIO13</text>
<text x="113.5" y="113.4">GPIO15</text>
<text x="114.7" y="110.8">GPIO2</text>
<text x="114.7" y="108.3">GPIO0</text>
<text x="103" y="115.9">VCC</text>
<text x="116.5" y="115.9">GND</text>
<text x="178.4" y="117.3">1</text>
<text x="178.4" y="119.8">2</text>
<text x="178.4" y="114.8">7</text>
<text x="184.2" y="118.4">IB</text>
<text x="184.2" y="115.9">IA</text>
<text x="193.4" y="118.4">B</text>
<text x="193.4" y="115.9">A</text>
<text x="199.5" y="119.8">11</text>
<text x="199.5" y="117.3">12</text>
<text x="199.5" y="114.8">13</text>
<text x="178.4" y="122.4">6</text>
<text x="184.2" y="121">IC</text>
<text x="184.2" y="123.5">ID</text>
<text x="193.3" y="123.5">D</text>
<text x="193.3" y="121">C</text>
<text x="199.5" y="124.9">9</text>
<text x="199.5" y="122.4">10</text>
<text x="178.4" y="127.5">3</text>
<text x="178.4" y="130">4</text>
<text x="184.2" y="128.6">LT</text>
<text x="184.2" y="131.1">BI</text>
<text x="193.2" y="131.1">G</text>
<text x="193.4" y="126.1">E</text>
<text x="193.5" y="128.6">F</text>
<text x="199.5" y="130">14</text>
<text x="199.5" y="127.5">15</text>
<text x="178.4" y="132.5">5</text>
<text x="184.2" y="133.6">LE</text>
<text x="82.7" y="142.7">1</text>
<text x="82.7" y="140.2">2</text>
<text x="178.4" y="147.8">1</text>
<text x="178.4" y="145.2">7</text>
<text x="184.2" y="148.9">IB</text>
<text x="184.2" y="146.3">IA</text>
<text x="193.4" y="148.9">B</text>
<text x="193.4" y="146.3">A</text>
<text x="199.5" y="147.8">12</text>
<text x="199.5" y="145.2">13</text>
<text x="108.1" y="151.4">IN-.1</text>
<text x="108.1" y="154">IN-.2</text>
<text x="121.9" y="151.4">OUT-.1</text>
<text x="121.9" y="154">OUT-.2</text>
<text x="178.4" y="150.3">2</text>
<text x="178.4" y="152.9">6</text>
<text x="184.2" y="151.4">IC</text>
<text x="184.2" y="154">ID</text>
<text x="193.3" y="154">D</text>
<text x="193.3" y="151.4">C</text>
<text x="199.5" y="155.4">9</text>
<text x="199.5" y="152.9">10</text>
<text x="199.5" y="150.3">11</text>
<text x="108.1" y="161.6">IN+.2</text>
<text x="108.1" y="159">IN+.1</text>
<text x="121.3" y="161.6">OUT+.2</text>
<text x="121.3" y="159">OUT+.1</text>
<text x="178.4" y="157.9">3</text>
<text x="178.4" y="160.5">4</text>
<text x="184.2" y="159">LT</text>
<text x="184.2" y="161.6">BI</text>
<text x="193.2" y="161.6">G</text>
<text x="193.4" y="156.5">E</text>
<text x="193.5" y="159">F</text>
<text x="199.5" y="160.5">14</text>
<text x="199.5" y="157.9">15</text>
<text x="178.4" y="163">5</text>
<text x="184.2" y="164.1">LE</text>
</g>
<g font-size="1.8" fill="#c90d0c">
<text x="237.2" y="51.7" transform="rotate(-90 237.2 51.7)">8</text>
<text x="237.2" y="49.1" transform="rotate(-90 237.2 49.1)">9</text>
<text x="237.2" y="59.3" transform="rotate(-90 237.2 59.3)">5</text>
<text x="237.2" y="56.8" transform="rotate(-90 237.2 56.8)">6</text>
<text x="237.2" y="54.2" transform="rotate(-90 237.2 54.2)">7</text>
<text x="237.2" y="64.4" transform="rotate(-90 237.2 64.4)">3</text>
<text x="237.2" y="61.9" transform="rotate(-90 237.2 61.9)">4</text>
<text x="237.2" y="66.9" transform="rotate(-90 237.2 66.9)">2</text>
<text x="237.2" y="73.2" transform="rotate(-90 237.2 73.2)">1</text>
<text x="254.9" y="82.1" transform="rotate(-90 254.9 82.1)">8</text>
<text x="254.9" y="79.6" transform="rotate(-90 254.9 79.6)">9</text>
<text x="254.9" y="89.7" transform="rotate(-90 254.9 89.7)">5</text>
<text x="254.9" y="87.2" transform="rotate(-90 254.9 87.2)">6</text>
<text x="254.9" y="84.7" transform="rotate(-90 254.9 84.7)">7</text>
<text x="254.9" y="94.8" transform="rotate(-90 254.9 94.8)">3</text>
<text x="254.9" y="92.3" transform="rotate(-90 254.9 92.3)">4</text>
<text x="254.9" y="97.4" transform="rotate(-90 254.9 97.4)">2</text>
<text x="254.9" y="103.7" transform="rotate(-90 254.9 103.7)">1</text>
<text x="237.2" y="112.6" transform="rotate(-90 237.2 112.6)">8</text>
<text x="237.2" y="110.1" transform="rotate(-90 237.2 110.1)">9</text>
<text x="237.2" y="117.7" transform="rotate(-90 237.2 117.7)">6</text>
<text x="237.2" y="115.1" transform="rotate(-90 237.2 115.1)">7</text>
<text x="82.2" y="124.2" transform="rotate(-90 82.2 124.2)">+</text>
<text x="237.2" y="125.3" transform="rotate(-90 237.2 125.3)">3</text>
<text x="237.2" y="122.8" transform="rotate(-90 237.2 122.8)">4</text>
<text x="237.2" y="120.2" transform="rotate(-90 237.2 120.2)">5</text>
<text x="237.2" y="127.8" transform="rotate(-90 237.2 127.8)">2</text>
<text x="237.2" y="134.2" transform="rotate(-90 237.2 134.2)">1</text>
<text x="257.5" y="143.1" transform="rotate(-90 257.5 143.1)">8</text>
<text x="257.5" y="140.5" transform="rotate(-90 257.5 140.5)">9</text>
<text x="257.5" y="148.1" transform="rotate(-90 257.5 148.1)">6</text>
<text x="257.5" y="145.6" transform="rotate(-90 257.5 145.6)">7</text>
<text x="257.5" y="155.7" transform="rotate(-90 257.5 155.7)">3</text>
<text x="257.5" y="153.2" transform="rotate(-90 257.5 153.2)">4</text>
<text x="257.5" y="150.7" transform="rotate(-90 257.5 150.7)">5</text>
<text x="145.7" y="157.2" transform="rotate(-90 145.7 157.2)">+</text>
<text x="257.5" y="158.3" transform="rotate(-90 257.5 158.3)">2</text>
<text x="257.5" y="164.6" transform="rotate(-90 257.5 164.6)">1</text>
</g>
<g font-size="1.8" fill="#808080">
<text x="69.6" y="59.3" transform="rotate(-90 69.6 59.3)">VDD</text>
<text x="77.2" y="59.3" transform="rotate(-90 77.2 59.3)">VDD</text>
<text x="84.8" y="59.3" transform="rotate(-90 84.8 59.3)">VDD</text>
<text x="92.4" y="59.3" transform="rotate(-90 92.4 59.3)">VDD</text>
<text x="105.8" y="54.9">VCC</text>
<text x="107.1" y="57.4">RX</text>
<text x="107.3" y="59.9">TX</text>
<text x="69.6" y="67.7" transform="rotate(-90 69.6 67.7)">VSS</text>
<text x="77.2" y="67.7" transform="rotate(-90 77.2 67.7)">VSS</text>
<text x="84.8" y="67.7" transform="rotate(-90 84.8 67.7)">VSS</text>
<text x="92.4" y="67.7" transform="rotate(-90 92.4 67.7)">VSS</text>
<text x="151.5" y="67.6">VCC</text>
<text x="152.1" y="72.6">LE1</text>
<text x="39.8" y="85.3">VCC</text>
<text x="152.7" y="85.3">VCC_ESP</text>
<text x="42.7" y="98">RESET</text>
<text x="132.4" y="98">TX</text>
<text x="132.4" y="100.5">RX</text>
<text x="88.6" y="105.6">LE4</text>
<text x="132.4" y="103.1">BI</text>
<text x="154.6" y="103.1">LE2</text>
<text x="88.6" y="113.2">LE1</text>
<text x="88.6" y="110.7">LE2</text>
<text x="88.6" y="108.2">LE3</text>
<text x="44.7" y="128.5">GND</text>
<text x="152.1" y="133.6">LE3</text>
<text x="89.2" y="143.7">GND</text>
<text x="153.5" y="161.5">BI</text>
<text x="142.5" y="164">VCC</text>
<text x="152.1" y="164">LE4</text>
</g>
</svg>
